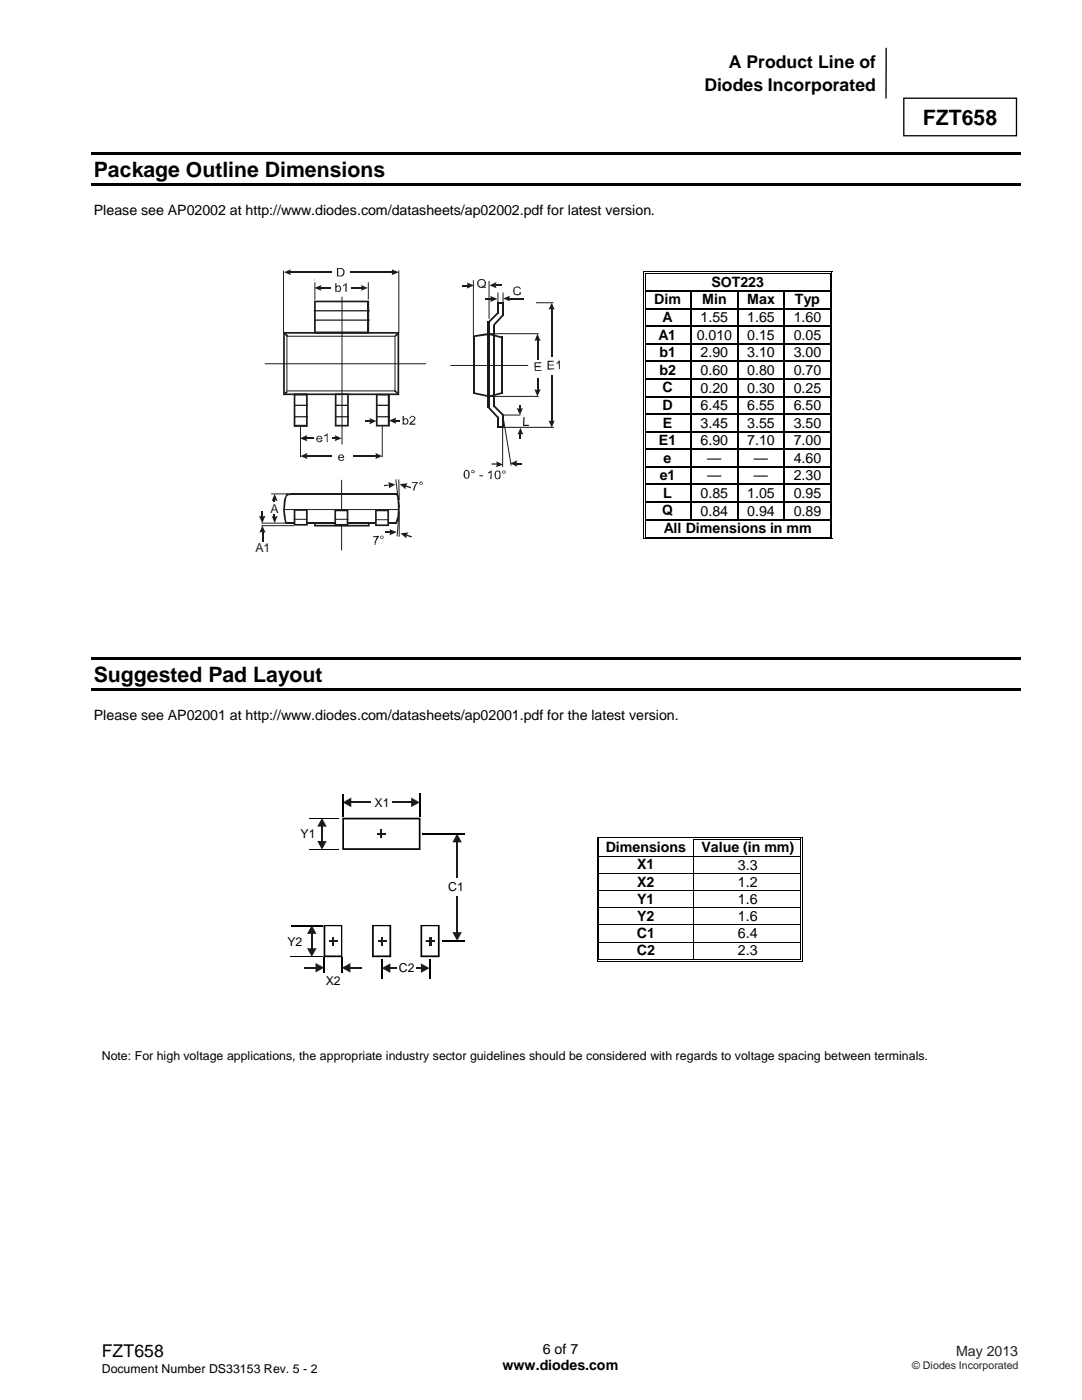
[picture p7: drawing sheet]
<svg xmlns="http://www.w3.org/2000/svg" width="216mm" height="279mm" viewBox="0 0 216 279" stroke-linecap="round" stroke-linejoin="round" font-family="sans-serif">
<path d="M180.3 19.6h22.5v7.5h-22.5z" fill-rule="evenodd" fill="#fff" stroke="#000" stroke-width=".26"/>
<path d="M176.8 9.6v10" fill="none" stroke="#000" stroke-width=".26"/>
<g fill="#000">
<path d="M18.2 30.4h185.5v.5h-185.5z" fill-rule="evenodd"/>
<path d="M18.2 36.6h185.5v.5h-185.5z" fill-rule="evenodd"/>
<path d="M128.3 54.2h.2v.5h-.2z" fill-rule="evenodd"/>
<path d="M128.3 54.2h.5v.2h-.5z" fill-rule="evenodd"/>
<path d="M128.3 58h.2v.2h-.2z" fill-rule="evenodd"/>
<path d="M128.7 54.5h.1v.2h-.1z" fill-rule="evenodd"/>
<path d="M128.7 54.5h.1v.2h-.1z" fill-rule="evenodd"/>
<path d="M128.7 58h.1v.2h-.1z" fill-rule="evenodd"/>
<path d="M137.8 58h.2v.2h-.2z" fill-rule="evenodd"/>
<path d="M147.1 58h.2v.2h-.2z" fill-rule="evenodd"/>
<path d="M156.4 58h.2v.2h-.2z" fill-rule="evenodd"/>
<path d="M165.6 54.2h.5v.2h-.5z" fill-rule="evenodd"/>
<path d="M165.6 54.5h.1v.2h-.1z" fill-rule="evenodd"/>
<path d="M165.6 54.5h.1v.2h-.1z" fill-rule="evenodd"/>
<path d="M165.6 58h.1v.2h-.1z" fill-rule="evenodd"/>
<path d="M165.9 54.2h.2v.5h-.2z" fill-rule="evenodd"/>
<path d="M165.9 58h.2v.2h-.2z" fill-rule="evenodd"/>
<path d="M128.3 61.5h.2v.2h-.2z" fill-rule="evenodd"/>
<path d="M128.3 65h.2v.2h-.2z" fill-rule="evenodd"/>
<path d="M128.3 68.5h.2v.2h-.2z" fill-rule="evenodd"/>
<path d="M128.3 72h.2v.3h-.2z" fill-rule="evenodd"/>
<path d="M128.3 75.5h.2v.3h-.2z" fill-rule="evenodd"/>
<path d="M128.3 79h.2v.3h-.2z" fill-rule="evenodd"/>
<path d="M128.7 61.5h.1v.2h-.1z" fill-rule="evenodd"/>
<path d="M128.7 65h.1v.2h-.1z" fill-rule="evenodd"/>
<path d="M128.7 68.5h.1v.2h-.1z" fill-rule="evenodd"/>
<path d="M128.7 72h.1v.3h-.1z" fill-rule="evenodd"/>
<path d="M128.7 75.5h.1v.3h-.1z" fill-rule="evenodd"/>
<path d="M128.7 79h.1v.3h-.1z" fill-rule="evenodd"/>
<path d="M137.8 61.5h.2v.2h-.2z" fill-rule="evenodd"/>
<path d="M137.8 65h.2v.2h-.2z" fill-rule="evenodd"/>
<path d="M137.8 68.5h.2v.2h-.2z" fill-rule="evenodd"/>
<path d="M137.8 72h.2v.3h-.2z" fill-rule="evenodd"/>
<path d="M137.8 75.5h.2v.3h-.2z" fill-rule="evenodd"/>
<path d="M137.8 79h.2v.3h-.2z" fill-rule="evenodd"/>
<path d="M147.1 61.5h.2v.2h-.2z" fill-rule="evenodd"/>
<path d="M147.1 65h.2v.2h-.2z" fill-rule="evenodd"/>
<path d="M147.1 68.5h.2v.2h-.2z" fill-rule="evenodd"/>
<path d="M147.1 72h.2v.3h-.2z" fill-rule="evenodd"/>
<path d="M147.1 75.5h.2v.3h-.2z" fill-rule="evenodd"/>
<path d="M147.1 79h.2v.3h-.2z" fill-rule="evenodd"/>
<path d="M156.4 61.5h.2v.2h-.2z" fill-rule="evenodd"/>
<path d="M156.4 65h.2v.2h-.2z" fill-rule="evenodd"/>
<path d="M156.4 68.5h.2v.2h-.2z" fill-rule="evenodd"/>
<path d="M156.4 72h.2v.3h-.2z" fill-rule="evenodd"/>
<path d="M156.4 75.5h.2v.3h-.2z" fill-rule="evenodd"/>
<path d="M156.4 79h.2v.3h-.2z" fill-rule="evenodd"/>
<path d="M165.6 61.5h.1v.2h-.1z" fill-rule="evenodd"/>
<path d="M165.6 65h.1v.2h-.1z" fill-rule="evenodd"/>
<path d="M165.6 68.5h.1v.2h-.1z" fill-rule="evenodd"/>
<path d="M165.6 72h.1v.3h-.1z" fill-rule="evenodd"/>
<path d="M165.6 75.5h.1v.3h-.1z" fill-rule="evenodd"/>
<path d="M165.6 79h.1v.3h-.1z" fill-rule="evenodd"/>
<path d="M165.9 61.5h.2v.2h-.2z" fill-rule="evenodd"/>
<path d="M165.9 65h.2v.2h-.2z" fill-rule="evenodd"/>
<path d="M165.9 68.5h.2v.2h-.2z" fill-rule="evenodd"/>
<path d="M165.9 72h.2v.3h-.2z" fill-rule="evenodd"/>
<path d="M165.9 75.5h.2v.3h-.2z" fill-rule="evenodd"/>
<path d="M165.9 79h.2v.3h-.2z" fill-rule="evenodd"/>
<path d="M128.3 82.5h.2v.3h-.2z" fill-rule="evenodd"/>
<path d="M128.3 86h.2v.3h-.2z" fill-rule="evenodd"/>
<path d="M128.3 89.5h.2v.3h-.2z" fill-rule="evenodd"/>
<path d="M128.3 93h.2v.3h-.2z" fill-rule="evenodd"/>
<path d="M128.3 96.6h.2v.2h-.2z" fill-rule="evenodd"/>
<path d="M128.7 82.5h.1v.3h-.1z" fill-rule="evenodd"/>
<path d="M128.7 86h.1v.3h-.1z" fill-rule="evenodd"/>
<path d="M128.7 89.5h.1v.3h-.1z" fill-rule="evenodd"/>
<path d="M128.7 93h.1v.3h-.1z" fill-rule="evenodd"/>
<path d="M128.7 96.6h.1v.2h-.1z" fill-rule="evenodd"/>
<path d="M137.8 82.5h.2v.3h-.2z" fill-rule="evenodd"/>
<path d="M137.8 86h.2v.3h-.2z" fill-rule="evenodd"/>
<path d="M137.8 89.5h.2v.3h-.2z" fill-rule="evenodd"/>
<path d="M137.8 93h.2v.3h-.2z" fill-rule="evenodd"/>
<path d="M137.8 96.6h.2v.2h-.2z" fill-rule="evenodd"/>
<path d="M147.1 82.5h.2v.3h-.2z" fill-rule="evenodd"/>
<path d="M147.1 86h.2v.3h-.2z" fill-rule="evenodd"/>
<path d="M147.1 89.5h.2v.3h-.2z" fill-rule="evenodd"/>
<path d="M147.1 93h.2v.3h-.2z" fill-rule="evenodd"/>
<path d="M147.1 96.6h.2v.2h-.2z" fill-rule="evenodd"/>
<path d="M156.4 82.5h.2v.3h-.2z" fill-rule="evenodd"/>
<path d="M156.4 86h.2v.3h-.2z" fill-rule="evenodd"/>
<path d="M156.4 89.5h.2v.3h-.2z" fill-rule="evenodd"/>
<path d="M156.4 93h.2v.3h-.2z" fill-rule="evenodd"/>
<path d="M156.4 96.6h.2v.2h-.2z" fill-rule="evenodd"/>
<path d="M165.6 82.5h.1v.3h-.1z" fill-rule="evenodd"/>
<path d="M165.6 86h.1v.3h-.1z" fill-rule="evenodd"/>
<path d="M165.6 89.5h.1v.3h-.1z" fill-rule="evenodd"/>
<path d="M165.6 93h.1v.3h-.1z" fill-rule="evenodd"/>
<path d="M165.6 96.6h.1v.2h-.1z" fill-rule="evenodd"/>
<path d="M165.9 82.5h.2v.3h-.2z" fill-rule="evenodd"/>
<path d="M165.9 86h.2v.3h-.2z" fill-rule="evenodd"/>
<path d="M165.9 89.5h.2v.3h-.2z" fill-rule="evenodd"/>
<path d="M165.9 93h.2v.3h-.2z" fill-rule="evenodd"/>
<path d="M165.9 96.6h.2v.2h-.2z" fill-rule="evenodd"/>
<path d="M128.3 100.1h.2v.2h-.2z" fill-rule="evenodd"/>
<path d="M128.3 103.6h.2v.2h-.2z" fill-rule="evenodd"/>
<path d="M128.3 107.1h.2v.5h-.2z" fill-rule="evenodd"/>
<path d="M128.3 107.4h.5v.2h-.5z" fill-rule="evenodd"/>
<path d="M128.7 100.1h.1v.2h-.1z" fill-rule="evenodd"/>
<path d="M128.7 103.6h.1v.2h-.1z" fill-rule="evenodd"/>
<path d="M128.7 107.1h.1v.2h-.1z" fill-rule="evenodd"/>
<path d="M128.7 107.1h.1v.2h-.1z" fill-rule="evenodd"/>
<path d="M137.8 100.1h.2v.2h-.2z" fill-rule="evenodd"/>
<path d="M137.8 103.6h.2v.2h-.2z" fill-rule="evenodd"/>
<path d="M147.1 100.1h.2v.2h-.2z" fill-rule="evenodd"/>
<path d="M147.1 103.6h.2v.2h-.2z" fill-rule="evenodd"/>
<path d="M156.4 100.1h.2v.2h-.2z" fill-rule="evenodd"/>
<path d="M156.4 103.6h.2v.2h-.2z" fill-rule="evenodd"/>
<path d="M165.6 100.1h.1v.2h-.1z" fill-rule="evenodd"/>
<path d="M165.6 103.6h.1v.2h-.1z" fill-rule="evenodd"/>
<path d="M165.6 107.4h.5v.2h-.5z" fill-rule="evenodd"/>
<path d="M165.6 107.1h.1v.2h-.1z" fill-rule="evenodd"/>
<path d="M165.6 107.1h.1v.2h-.1z" fill-rule="evenodd"/>
<path d="M165.9 100.1h.2v.2h-.2z" fill-rule="evenodd"/>
<path d="M165.9 103.6h.2v.2h-.2z" fill-rule="evenodd"/>
<path d="M165.9 107.1h.2v.5h-.2z" fill-rule="evenodd"/>
<path d="M18.2 131.2h185.5v.5h-185.5z" fill-rule="evenodd"/>
<path d="M18.2 137.3h185.5v.5h-185.5z" fill-rule="evenodd"/>
</g>
<g fill="none" stroke="#000" stroke-width=".2">
<path d="M128.4 54.7v3.3M128.4 58.2v3.3M128.7 54.7v3.3M128.7 58.2v3.3M128.8 54.3h36.8M128.8 54.6h36.8M165.7 54.7v3.3M165.7 58.2v3.3M166 54.7v3.3M166 58.2v3.3M128.4 61.7v3.3M128.4 65.2v3.3"/>
<path d="M128.4 68.7v3.3M128.4 72.3v3.2M128.4 75.8v3.2M128.4 79.3v3.2M128.7 61.7v3.3M128.7 65.2v3.3M128.7 68.7v3.3M128.7 72.3v3.2M128.7 75.8v3.2M128.7 79.3v3.2M165.7 61.7v3.3M165.7 65.2v3.3"/>
<path d="M165.7 68.7v3.3M165.7 72.3v3.2M165.7 75.8v3.2M165.7 79.3v3.2M166 61.7v3.3M166 65.2v3.3M166 68.7v3.3M166 72.3v3.2M166 75.8v3.2M166 79.3v3.2M128.4 82.8v3.2M128.4 86.3v3.2"/>
<path d="M128.4 89.8v3.2M128.4 93.3v3.3M128.4 96.8v3.3M128.7 82.8v3.2M128.7 86.3v3.2M128.7 89.8v3.2M128.7 93.3v3.3M128.7 96.8v3.3M165.7 82.8v3.2M165.7 86.3v3.2M165.7 89.8v3.2M165.7 93.3v3.3"/>
<path d="M165.7 96.8v3.3M166 82.8v3.2M166 86.3v3.2M166 89.8v3.2M166 93.3v3.3M166 96.8v3.3M128.4 100.3v3.3M128.4 103.8v3.3M128.7 100.3v3.3M128.7 103.8v3.3M128.8 107.5h36.8M128.8 107.2h36.8"/>
<path d="M165.7 100.3v3.3M165.7 103.8v3.3M166 100.3v3.3M166 103.8v3.3"/>
</g>
<g fill="none" stroke="#000" stroke-width=".25">
<path d="M128.8 58.1h9M137.9 58.2v3.3M138 58.1h9.1M147.2 58.2v3.3M147.3 58.1h9.1M156.5 58.2v3.3M156.6 58.1h9M128.8 61.6h9M128.8 65.1h9M128.8 68.6h9M128.8 72.1h9M128.8 75.6h9"/>
<path d="M128.8 79.2h9M137.9 61.7v3.3M137.9 65.2v3.3M137.9 68.7v3.3M137.9 72.3v3.2M137.9 75.8v3.2M137.9 79.3v3.2M138 61.6h9.1M138 65.1h9.1M138 68.6h9.1M138 72.1h9.1M138 75.6h9.1"/>
<path d="M138 79.2h9.1M147.2 61.7v3.3M147.2 65.2v3.3M147.2 68.7v3.3M147.2 72.3v3.2M147.2 75.8v3.2M147.2 79.3v3.2M147.3 61.6h9.1M147.3 65.1h9.1M147.3 68.6h9.1M147.3 72.1h9.1M147.3 75.6h9.1"/>
<path d="M147.3 79.2h9.1M156.5 61.7v3.3M156.5 65.2v3.3M156.5 68.7v3.3M156.5 72.3v3.2M156.5 75.8v3.2M156.5 79.3v3.2M156.6 61.6h9M156.6 65.1h9M156.6 68.6h9M156.6 72.1h9M156.6 75.6h9"/>
<path d="M156.6 79.2h9M128.8 82.6h9M128.8 86.1h9M128.8 89.7h9M128.8 93.2h9M128.8 96.7h9M137.9 82.8v3.2M137.9 86.3v3.2M137.9 89.8v3.2M137.9 93.3v3.3M137.9 96.8v3.3M138 82.6h9.1"/>
<path d="M138 86.1h9.1M138 89.7h9.1M138 93.2h9.1M138 96.7h9.1M147.2 82.8v3.2M147.2 86.3v3.2M147.2 89.8v3.2M147.2 93.3v3.3M147.2 96.8v3.3M147.3 82.6h9.1M147.3 86.1h9.1M147.3 89.7h9.1"/>
<path d="M147.3 93.2h9.1M147.3 96.7h9.1M156.5 82.8v3.2M156.5 86.3v3.2M156.5 89.8v3.2M156.5 93.3v3.3M156.5 96.8v3.3M156.6 82.6h9M156.6 86.1h9M156.6 89.7h9M156.6 93.2h9M156.6 96.7h9"/>
<path d="M128.8 100.2h9M128.8 103.7h9M137.9 100.3v3.3M138 100.2h9.1M138 103.7h9.1M147.2 100.3v3.3M147.3 100.2h9.1M147.3 103.7h9.1M156.5 100.3v3.3M156.6 100.2h9M156.6 103.7h9"/>
</g>
<g fill="#fff">
<path d="M119.6 167.6h.5v3.2h-.5z" fill-rule="evenodd"/>
<path d="M137.7 167.6h.6v3.2h-.6z" fill-rule="evenodd"/>
</g>
<path d="M120.1 167.6h17.6v3.2h-17.6z" fill="#fff"/>
<g fill="#000">
<path d="M119.1 167h.2v.6h-.2z" fill-rule="evenodd"/>
<path d="M119.1 167h.5v.2h-.5z" fill-rule="evenodd"/>
<path d="M119.4 167.4h.2v.2h-.2z" fill-rule="evenodd"/>
<path d="M119.4 167.4h.2v.2h-.2z" fill-rule="evenodd"/>
</g>
<path d="M119.6 167.1h18.7M119.6 167.5h18.7" fill="none" stroke="#000" stroke-width=".2"/>
<path d="M119.6 167.6h18.7z" fill-rule="evenodd" fill="#fff"/>
<g fill="#000">
<path d="M138.3 167.6h.2z" fill-rule="evenodd"/>
<path d="M138.3 167h.5v.2h-.5z" fill-rule="evenodd"/>
<path d="M138.3 167.4h.5v.2h-.5z" fill-rule="evenodd"/>
<path d="M159.7 167h.5v.2h-.5z" fill-rule="evenodd"/>
<path d="M159.7 167.4h.2v.2h-.2z" fill-rule="evenodd"/>
<path d="M159.7 167.4h.2v.2h-.2z" fill-rule="evenodd"/>
<path d="M160.1 167h.1v.6h-.1z" fill-rule="evenodd"/>
</g>
<path d="M119.2 167.6v3.2M119.5 167.6v3.2M138.4 167.6v3.2M138.8 167.1h20.9M138.8 167.5h20.9M159.8 167.6v3.2M160.1 167.6v3.2" fill="none" stroke="#000" stroke-width=".2"/>
<g fill="#fff">
<path d="M119.6 171h.5v3.2h-.5z" fill-rule="evenodd"/>
<path d="M137.7 171h.6v3.2h-.6z" fill-rule="evenodd"/>
<path d="M138.5 171h.6v3.2h-.6z" fill-rule="evenodd"/>
<path d="M159.3 171h.4v3.2h-.4z" fill-rule="evenodd"/>
</g>
<g fill="#fff">
<path d="M120.1 171h17.6v3.2h-17.6z"/>
<path d="M139.1 171h20.2v3.2h-20.2z"/>
</g>
<g fill="#000">
<path d="M119.1 170.8h.2v.2h-.2z" fill-rule="evenodd"/>
<path d="M119.4 170.8h.2v.2h-.2z" fill-rule="evenodd"/>
<path d="M138.3 170.8h.2v.2h-.2z" fill-rule="evenodd"/>
<path d="M159.7 170.8h.2v.2h-.2z" fill-rule="evenodd"/>
<path d="M160.1 170.8h.1v.2h-.1z" fill-rule="evenodd"/>
</g>
<path d="M119.2 171v3.2M119.5 171v3.2M119.6 170.9h18.7M138.4 171v3.2M138.5 170.9h21.2M159.8 171v3.2M160.1 171v3.2" fill="none" stroke="#000" stroke-width=".2"/>
<g fill="#fff">
<path d="M119.6 174.4h.5v3.3h-.5z" fill-rule="evenodd"/>
<path d="M137.7 174.4h.6v3.3h-.6z" fill-rule="evenodd"/>
<path d="M138.5 174.4h.6v3.3h-.6z" fill-rule="evenodd"/>
<path d="M159.3 174.4h.4v3.3h-.4z" fill-rule="evenodd"/>
</g>
<g fill="#fff">
<path d="M120.1 174.4h17.6v3.3h-17.6z"/>
<path d="M139.1 174.4h20.2v3.3h-20.2z"/>
</g>
<g fill="#000">
<path d="M119.1 174.2h.2v.2h-.2z" fill-rule="evenodd"/>
<path d="M119.4 174.2h.2v.2h-.2z" fill-rule="evenodd"/>
<path d="M138.3 174.2h.2v.2h-.2z" fill-rule="evenodd"/>
<path d="M159.7 174.2h.2v.2h-.2z" fill-rule="evenodd"/>
<path d="M160.1 174.2h.1v.2h-.1z" fill-rule="evenodd"/>
</g>
<path d="M119.2 174.4v3.3M119.5 174.4v3.3M119.6 174.3h18.7M138.4 174.4v3.3M138.5 174.3h21.2M159.8 174.4v3.3M160.1 174.4v3.3" fill="none" stroke="#000" stroke-width=".2"/>
<g fill="#fff">
<path d="M119.6 177.8h.5v3.3h-.5z" fill-rule="evenodd"/>
<path d="M137.7 177.8h.6v3.3h-.6z" fill-rule="evenodd"/>
<path d="M138.5 177.8h.6v3.3h-.6z" fill-rule="evenodd"/>
<path d="M159.3 177.8h.4v3.3h-.4z" fill-rule="evenodd"/>
</g>
<g fill="#fff">
<path d="M120.1 177.8h17.6v3.3h-17.6z"/>
<path d="M139.1 177.8h20.2v3.3h-20.2z"/>
</g>
<g fill="#000">
<path d="M119.1 177.7h.2v.1h-.2z" fill-rule="evenodd"/>
<path d="M119.4 177.7h.2v.1h-.2z" fill-rule="evenodd"/>
<path d="M138.3 177.7h.2v.1h-.2z" fill-rule="evenodd"/>
<path d="M159.7 177.7h.2v.1h-.2z" fill-rule="evenodd"/>
<path d="M160.1 177.7h.1v.1h-.1z" fill-rule="evenodd"/>
</g>
<path d="M119.2 177.8v3.3M119.5 177.8v3.3M119.6 177.8h18.7M138.4 177.8v3.3M138.5 177.8h21.2M159.8 177.8v3.3M160.1 177.8v3.3" fill="none" stroke="#000" stroke-width=".2"/>
<g fill="#fff">
<path d="M119.6 181.3h.5v3.2h-.5z" fill-rule="evenodd"/>
<path d="M137.7 181.3h.6v3.2h-.6z" fill-rule="evenodd"/>
<path d="M138.5 181.3h.6v3.2h-.6z" fill-rule="evenodd"/>
<path d="M159.3 181.3h.4v3.2h-.4z" fill-rule="evenodd"/>
</g>
<g fill="#fff">
<path d="M120.1 181.3h17.6v3.2h-17.6z"/>
<path d="M139.1 181.3h20.2v3.2h-20.2z"/>
</g>
<g fill="#000">
<path d="M119.1 181.1h.2v.2h-.2z" fill-rule="evenodd"/>
<path d="M119.4 181.1h.2v.2h-.2z" fill-rule="evenodd"/>
<path d="M138.3 181.1h.2v.2h-.2z" fill-rule="evenodd"/>
<path d="M159.7 181.1h.2v.2h-.2z" fill-rule="evenodd"/>
<path d="M160.1 181.1h.1v.2h-.1z" fill-rule="evenodd"/>
</g>
<path d="M119.2 181.3v3.2M119.5 181.3v3.2M119.6 181.2h18.7M138.4 181.3v3.2M138.5 181.2h21.2M159.8 181.3v3.2M160.1 181.3v3.2" fill="none" stroke="#000" stroke-width=".2"/>
<g fill="#fff">
<path d="M119.6 184.7h.5v3.2h-.5z" fill-rule="evenodd"/>
<path d="M137.7 184.7h.6v3.2h-.6z" fill-rule="evenodd"/>
<path d="M138.5 184.7h.6v3.2h-.6z" fill-rule="evenodd"/>
<path d="M159.3 184.7h.4v3.2h-.4z" fill-rule="evenodd"/>
</g>
<g fill="#fff">
<path d="M120.1 184.7h17.6v3.2h-17.6z"/>
<path d="M139.1 184.7h20.2v3.2h-20.2z"/>
</g>
<g fill="#000">
<path d="M119.1 184.5h.2v.2h-.2z" fill-rule="evenodd"/>
<path d="M119.4 184.5h.2v.2h-.2z" fill-rule="evenodd"/>
<path d="M138.3 184.5h.2v.2h-.2z" fill-rule="evenodd"/>
<path d="M159.7 184.5h.2v.2h-.2z" fill-rule="evenodd"/>
<path d="M160.1 184.5h.1v.2h-.1z" fill-rule="evenodd"/>
</g>
<path d="M119.2 184.7v3.2M119.5 184.7v3.2M119.6 184.6h18.7M138.4 184.7v3.2M138.5 184.6h21.2M159.8 184.7v3.2M160.1 184.7v3.2" fill="none" stroke="#000" stroke-width=".2"/>
<g fill="#fff">
<path d="M119.6 188.1h.5v3.2h-.5z" fill-rule="evenodd"/>
<path d="M137.7 188.1h.6v3.2h-.6z" fill-rule="evenodd"/>
<path d="M138.5 188.1h.6v3.2h-.6z" fill-rule="evenodd"/>
<path d="M159.3 188.1h.4v3.2h-.4z" fill-rule="evenodd"/>
</g>
<g fill="#fff">
<path d="M120.1 188.1h17.6v3.2h-17.6z"/>
<path d="M139.1 188.1h20.2v3.2h-20.2z"/>
</g>
<g fill="#000">
<path d="M119.1 187.9h.2v.2h-.2z" fill-rule="evenodd"/>
<path d="M119.1 191.4h.2v.5h-.2z" fill-rule="evenodd"/>
<path d="M119.1 191.7h.5v.2h-.5z" fill-rule="evenodd"/>
<path d="M119.4 187.9h.2v.2h-.2z" fill-rule="evenodd"/>
<path d="M119.4 191.4h.2v.2h-.2z" fill-rule="evenodd"/>
<path d="M119.4 191.4h.2v.2h-.2z" fill-rule="evenodd"/>
<path d="M138.3 187.9h.2v.2h-.2z" fill-rule="evenodd"/>
<path d="M138.3 191.4h.5v.2h-.5z" fill-rule="evenodd"/>
<path d="M138.3 191.7h.5v.2h-.5z" fill-rule="evenodd"/>
<path d="M159.7 187.9h.2v.2h-.2z" fill-rule="evenodd"/>
<path d="M159.7 191.7h.5v.2h-.5z" fill-rule="evenodd"/>
<path d="M159.7 191.4h.2v.2h-.2z" fill-rule="evenodd"/>
<path d="M159.7 191.4h.2v.2h-.2z" fill-rule="evenodd"/>
<path d="M160.1 187.9h.1v.2h-.1z" fill-rule="evenodd"/>
<path d="M160.1 191.4h.1v.5h-.1z" fill-rule="evenodd"/>
</g>
<path d="M119.2 188.1v3.3M119.5 188.1v3.3M119.6 188h18.7M119.6 191.8h18.7M119.6 191.5h18.7M138.4 188.1v3.3M138.5 188h21.2M138.8 191.8h20.9M138.8 191.5h20.9M159.8 188.1v3.3M160.1 188.1v3.3" fill="none" stroke="#000" stroke-width=".2"/>
<g fill="#fff">
<path d="M79.3 82.8h3.5v2.8h-3.5z"/>
<path d="M51.1 106h2.8v3.5h-2.8z"/>
<path d="M101.9 85.5h2.8v2.3h-2.8z"/>
<path d="M102 57.7h5.1v2.8h-5.1z"/>
<path d="M95.2 57.7h2.1v1.7h-2.1z"/>
<path d="M81.2 95.9h4v2.4h-4z"/>
<path d="M74.1 105.6h4v2.4h-4z"/>
<path d="M103.5 87.6h5.8v2.3h-5.8z"/>
</g>
<g fill="#1f1a17">
<path d="M81.8 83.3a.58 .58 0 0 1 .8-.2 .58 .58 0 0 1 .1 .8l-.7 .6h.9v.3h-1.2a1.46 1.46 0 0 1 .8-1 .36 .36 0 0 0-.1-.6 .36 .36 0 0 0-.5 .3h-.2z"/>
<path d="M104.4 83.3h.3l-.1 1.5h.9v.2h-1.1z"/>
<path d="M95.6 94.8h.7v.3l-.7-.1z"/>
<path d="M97.4 94.3l.7-.5v1.8h-.3l.1-1.3-.5 .2z"/>
<path d="M82.2 96.2h1.2l-.5 .9-.2 .8h-.2v-.3l.6-1.2h-.9z"/>
<path d="M74.4 107l1.2-.1-.5 1.1-.2 .7h-.2l.1-.5 .5-1h-.9z"/>
<path d="M102.6 57.4l.2-.1a.73 .73 0 0 1 1.1 .3l-.1 .1a.61 .61 0 0 0-.9-.3 .61 .61 0 0 0-.2 .8 .56 .56 0 0 0 .5 .5 .56 .56 0 0 0 .6-.4l.2 .1a.88 .88 0 0 1-1.2 .4 .88 .88 0 0 1-.3-1.3z"/>
<path d="M80.3 83h.3v.6a.61 .61 0 0 1 .9 .6 .61 .61 0 0 1-1 .4v.2h-.2zM80.8 83.7a.46 .46 0 0 0-.2 .5 .46 .46 0 0 0 .4 .3 .44 .44 0 0 0 .3-.5 .44 .44 0 0 0-.5-.3z"/>
<path d="M92.8 93.9a.63 .63 0 0 1 .7 .1 .63 .63 0 0 1 .2 .7 .63 .63 0 0 1-.4 .8 .63 .63 0 0 1-.8-.4v-.7zM92.9 94l-.1 .3v.7l.1 .4h.4l.1-.4v-.7l-.1-.3z"/>
<path d="M94 94.1a.35 .35 0 0 1 .7 0 .35 .35 0 0 1-.7 0zM94.1 94.1a.25 .25 0 0 0 .5 0 .25 .25 0 0 0-.5 0z"/>
<path d="M98.9 94a.62 .62 0 0 1 .8 0 .62 .62 0 0 1 .2 .8 .61 .61 0 0 1-.2 .8 .61 .61 0 0 1-.8-.2l-.2-.9zM99 94.2l-.1 .9 .4 .4a.82 .82 0 0 0 0-1.4z"/>
<path d="M100.2 94.2a.35 .35 0 0 1 .7 0 .35 .35 0 0 1-.7 0zM100.3 94.2a.2 .2 0 0 0 .4 0 .2 .2 0 0 0-.4 0z"/>
<path d="M83.7 96.4a.33 .33 0 0 1 .6 0 .33 .33 0 0 1-.6 0zM83.8 96.4a.22 .22 0 0 0 .4 0 .22 .22 0 0 0-.4 0z"/>
<path d="M75.8 107.2a.35 .35 0 0 1 .7 0 .35 .35 0 0 1-.7 0zM76 107.2a.25 .25 0 0 0 .5 0 .25 .25 0 0 0-.5 0z"/>
<path d="M95.6 55.8a.89 .89 0 0 1 1.2 .2 .89 .89 0 0 1-.1 1.2l.3 .2-.1 .1-.4-.1a.91 .91 0 0 1-1.2-.4 .91 .91 0 0 1 .3-1.2zM95.6 56a.7 .7 0 0 0-.1 .9 .7 .7 0 0 0 .8 .3l-.2-.1v-.1l.4 .1a.69 .69 0 0 0 .2-.9 .69 .69 0 0 0-.9-.3z"/>
</g>
<path d="M56.7 66.4h22.8v12.3h-22.8z" fill="#fff"/>
<path d="M56.5 66.3h.2v.1v-.1h22.8v.1v-.1h.2v12.4h-.2h.2v.2h-23.2zM56.8 66.6v11.9h22.5v-11.9z" fill="#1f1a17"/>
<path d="M58.8 78.8h2.4v6.1h-2.4z" fill="#fff"/>
<path d="M58.6 78.5h2.6v.3h.2v6.1h-.2h.2v.3h-2.8zM58.9 78.9v5.9h2.2v-5.9zM61.2 78.5h.2v.3h-.2z" fill="#1f1a17"/>
<path d="M62.8 104.4h10.8v.5h-10.8z" fill="#fff"/>
<path d="M62.7 104.2h10.9v.2h.1v.5h-.1h.1v.2h-11zM63 104.6v.1h10.4v-.1zM73.6 104.2h.1v.2h-.1z" fill="#1f1a17"/>
<path d="M67 78.7h2.4v6.2h-2.4z" fill="#fff"/>
<path d="M66.8 78.5h2.6v.2h.2v6.2h-.2h.2v.2h-2.8zM67.1 78.9v5.9h2.2v-5.9zM69.4 78.5h.2v.2h-.2z" fill="#1f1a17"/>
<path d="M75.2 78.8h2.3v6.1h-2.3z" fill="#fff"/>
<path d="M75 78.6h2.5v.2h.3v6.1h-.3h.3v.2h-2.8zM75.3 78.9v5.9h2.1v-5.9zM77.5 78.6h.3v.2h-.3z" fill="#1f1a17"/>
<path d="M57.3 67.1h21.5v10.9h-21.5z" fill="#fff"/>
<path d="M57.3 67.1h21.5v10.9h-21.5z" fill="none" stroke="#1f1a17" stroke-width=".2"/>
<g fill="#1f1a17">
<path d="M57.2 78l.2 .3-.6 .6-.2-.3z"/>
<path d="M56.7 66.7l.2-.3 .6 .5-.2 .3z"/>
<path d="M78.7 66.9l.6-.5 .3 .3-.6 .5z"/>
<path d="M78.6 78.1l.3-.3 .6 .6-.2 .3z"/>
</g>
<path d="M58.9 83.2h2.4M58.9 80.9h2.4M67 80.9h2.4M67.1 83.2h2.4M75.2 83.2h2.4M75.3 80.9h2.3" fill="none" stroke="#1f1a17" stroke-width=".25"/>
<g fill="none" stroke="#1f1a17" stroke-width=".2">
<path d="M56.6 54.1v12.2M62.8 56.4v3.3M73.5 56.4v3.3M79.6 54.1v12.2M94.5 56v11.4M99.4 58.5v2.1M100.4 58.5v2M52.9 72.6h32M90 72.9h15.3M97.6 66.6h9.8M97.7 79.1h9.7M107.1 60.4h3.3"/>
<path d="M60 85v6.1M68.2 95.9v13.8M76.3 85v6.1M79 95.8l.5 4M79.6 95.8l.1 3.9M99.4 83.3v1.9M100.3 82.8h3.5M100.3 82.7v10.4M100.4 85.3h10M100.4 83.2l1.6 9.6M56.8 101.7h22.8M66.9 103.6h2.5"/>
<path d="M79.6 103l-.4 3.9M79.7 102.2v4.8"/>
</g>
<path d="M94.5 67.2v11.4M99.4 60.4v2.2M100.1 67.2v11.4M100.4 60.4v2.6" fill="none" stroke="#1f1a17" stroke-width=".34"/>
<path d="M97.5 64.2v17.2" fill="none" stroke="#1f1a17" stroke-width=".42"/>
<path d="M99.4 60.3h1v.4h-1z" fill="#1f1a17"/>
<path d="M99.4 83.3v2.2M100.4 82.8v2.6" fill="none" stroke="#1f1a17" stroke-width=".34"/>
<g fill="#1f1a17">
<path d="M97.6 81.1l2 2.2-.2 .3-2.1-2.2z"/>
<path d="M99.4 62.2l.2 .3-2 2-.3-.3z"/>
<path d="M100.3 62.7l.2 .3-1.8 2-.3-.3z"/>
<path d="M98.4 81.1l.3-.2 1.8 1.9-.2 .2z"/>
<path d="M99.4 85.1h.9v.4h-.9z"/>
</g>
<path d="M98.6 64.8v16.3" fill="none" stroke="#1f1a17" stroke-width=".34"/>
<g fill="#1f1a17">
<path d="M97.7 66.5l2.5 .7-.1 .3-2.5-.7z"/>
<path d="M94.5 66.9l3.2-.5v.4l-3.1 .5z"/>
<path d="M94.5 78.3l3.2 .6-.1 .4-3.1-.7z"/>
<path d="M97.6 78.9l2.5-.6 .1 .3-2.5 .7z"/>
</g>
<path d="M97.6 56.2v7.3M54.2 98.6h3.3M52.3 104.9h6.2M52.3 104.4h4.7" fill="none" stroke="#1f1a17" stroke-width=".2"/>
<path d="M57.9 98.7h21.3" fill="none" stroke="#1f1a17" stroke-width=".34"/>
<g fill="#1f1a17">
<path d="M56.5 101.8h.3l.3 2.1 .2 .2-.1 .5-.4-.5z"/>
<path d="M57.1 98.7l.2-.2h.7v.3h-.4l-.4 .4-.4 2.7-.3-.1a6.3 6.3 0 0 1 .6-3.1z"/>
<path d="M79.2 98.5l.1 .1a4.4 4.4 0 0 1 .5 2.7h-.4l-.2-2.1-.1-.3zM79.1 98.5v.4z"/>
<path d="M79.4 101.2h.3l-.1 2a1.36 1.36 0 0 1-.8 1.4h-.2v-.4l.3-.1a4.6 4.6 0 0 0 .5-2.9zM78.2 104.2h.4v.4h-.3z"/>
</g>
<path d="M57.2 104.3h22" fill="none" stroke="#1f1a17" stroke-width=".34"/>
<path d="M66.9 101.8h2.4v3h-2.4z" fill="#fff"/>
<g fill="#1f1a17">
<path d="M56.7 54.3l1.4-.6-.2 .2v.8l.2 .2z"/>
<path d="M66.7 101.6h2.6v.2h.2v3h-.2h.2v.2h-2.8zM67.1 102v2.6h2.1v-2.6zM69.3 101.6h.2v.2h-.2z"/>
</g>
<path d="M57.8 54.3h20.5" fill="none" stroke="#1f1a17" stroke-width=".25"/>
<g fill="#1f1a17">
<path d="M78.1 53.7l1.5 .6-1.5 .6a1.12 1.12 0 0 0 0-1.2z"/>
<path d="M60 91l1.4-.6-.2 .3v.6l.2 .3z"/>
</g>
<path d="M61.1 91h14" fill="none" stroke="#1f1a17" stroke-width=".25"/>
<g fill="#1f1a17">
<path d="M74.8 90.4l1.5 .6-1.5 .6 .2-.2v-.8z"/>
<path d="M109.4 83.8l.3 .2h.7l.3-.2-.6 1.6z"/>
</g>
<path d="M110.1 61.6v22.5" fill="none" stroke="#1f1a17" stroke-width=".25"/>
<g fill="#1f1a17">
<path d="M110.1 60.4l.6 1.5-.3-.2h-.7l-.3 .2z"/>
<path d="M106.6 77.7a1.27 1.27 0 0 0 1.3 0l-.7 1.4z"/>
</g>
<path d="M107.3 67.9v9.9" fill="none" stroke="#1f1a17" stroke-width=".25"/>
<g fill="#1f1a17">
<path d="M107.2 66.6l.7 1.5-.3-.2h-.7l-.3 .2z"/>
<path d="M59.9 87.5l1.4-.7a1.27 1.27 0 0 0 0 1.3z"/>
</g>
<path d="M61.1 87.4h5.9" fill="none" stroke="#1f1a17" stroke-width=".25"/>
<g fill="#1f1a17">
<path d="M66.7 86.8l1.5 .7-1.5 .6 .2-.3v-.7z"/>
<path d="M54.2 103l.4 .1 .8-.1-.6 1.4z"/>
</g>
<path d="M54.8 99.8v3.3" fill="none" stroke="#1f1a17" stroke-width=".25"/>
<path d="M54.8 98.6l.6 1.4-.4-.2-.8 .2z" fill="#1f1a17"/>
<path d="M52.4 106.1v2.1" fill="none" stroke="#1f1a17" stroke-width=".25"/>
<g fill="#1f1a17">
<path d="M52.3 104.9l.7 1.4-.3-.1h-.6l-.3 .1z"/>
<path d="M52.2 102.1h.2v1h-.2z"/>
<path d="M51.7 103h1.2l-.6 1.4z"/>
<path d="M72.9 83.9h.9v.3h-.9z"/>
<path d="M73.7 83.4l1.4 .6-1.4 .7 .1-.3v-.6z"/>
<path d="M103.7 86.6h.2v1h-.2z"/>
<path d="M103.8 85.4l.6 1.4-.2-.2h-.8l-.1 .2z"/>
<path d="M92.3 56.9h1.1v.2h-1.1z"/>
<path d="M93.1 56.4l1.4 .6-1.4 .6 .2-.3v-.6z"/>
<path d="M96.8 59.5h1.2v.2h-1.2z"/>
<path d="M97.8 59.1l1.5 .6-1.5 .5 .2-.5z"/>
<path d="M76.8 106.1h1.1v.2h-1.1z"/>
<path d="M77.7 105.6l1.5 .6-1.5 .7 .2-.6z"/>
<path d="M76.6 96.8l1-.1 .1 .2-1.1 .1z"/>
<path d="M77.5 96.2l1.4 .5-1.4 .8 .1-1z"/>
<path d="M98.1 92.5h1.1l-.1 .2h-1z"/>
<path d="M99 92.1l1.4 .6-1.5 .5 .2-.3z"/>
<path d="M81.2 106.7l1 .3-.1 .3-1-.4z"/>
<path d="M79.9 106.4l1.6-.1-.4 .6v.5z"/>
<path d="M81 96.9l1 .3v.3l-1.1-.4z"/>
<path d="M79.7 96.6l1.7-.1-.4 .4-.1 .7z"/>
<path d="M103.1 92.4h1.1v.2h-1.1z"/>
<path d="M101.8 92.5l1.5-.6a1.27 1.27 0 0 0 0 1.3z"/>
<path d="M78.9 83.8h.9v.3h-.9z"/>
<path d="M77.6 83.9l1.5-.6a1.27 1.27 0 0 0 0 1.3z"/>
<path d="M103.6 80.9h.2v.7h-.2z"/>
<path d="M103.1 81.4l.3 .2h.6l.4-.2-.6 1.4z"/>
<path d="M98.9 56.8h1.2v.2h-1.2z"/>
<path d="M97.7 57l1.4-.7-.2 .3v.6l.2 .3z"/>
</g>
<path d="M101.6 59.6h3" fill="none" stroke="#1f1a17" stroke-width=".25"/>
<g fill="#1f1a17">
<path d="M100.4 59.6l1.4-.6-.2 .2v.7l.2 .3z"/>
<path d="M62.7 57.5l1.5-.6-.2 .2v.7l.2 .3z"/>
</g>
<path d="M64 57.4h8.2" fill="none" stroke="#1f1a17" stroke-width=".25"/>
<path d="M72 56.9l1.4 .6-1.4 .6 .1-.3v-.7z" fill="#1f1a17"/>
<path d="M66.4 53.1h3.5v1.9h-3.5z" fill="#fff"/>
<path d="M67.2 53.5h.6a.85 .85 0 0 1 1 .8 .85 .85 0 0 1-.9 .9h-.7zM67.5 53.7v1.3a.74 .74 0 0 0 1-.7 .74 .74 0 0 0-1-.6z" fill="#1f1a17"/>
<path d="M66.1 56.4h4v1.8h-4z" fill="#fff"/>
<g fill="#1f1a17">
<path d="M68.4 56.9l.8-.4v1.7h-.3v-1.3l-.3 .2h-.2z"/>
<path d="M66.9 56.5h.2v.6a.63 .63 0 0 1 1 .4 .63 .63 0 0 1-.8 .7h-.4zM67.3 57.2a.46 .46 0 0 0-.2 .5 .46 .46 0 0 0 .5 .3l.2-.2v-.4l-.3-.3z"/>
</g>
<path d="M66.3 90.1h4.1v2.4h-4.1z" fill="#fff"/>
<path d="M67.8 90.7a.61 .61 0 0 1 .7 .1 .61 .61 0 0 1 .2 .6h-1a.39 .39 0 0 0 .3 .4 .39 .39 0 0 0 .4-.3l.3 .1a.65 .65 0 0 1-1 .3 .65 .65 0 0 1 0-1zM67.9 90.9l-.2 .3 .7-.1a.34 .34 0 0 0-.5-.2z" fill="#1f1a17"/>
<path d="M62.7 86.1h3.4v2.8h-3.4z" fill="#fff"/>
<g fill="#1f1a17">
<path d="M64.7 86.9l.7-.4v1.7h-.2v-1.3l-.5 .2z"/>
<path d="M63.3 87.1a.64 .64 0 0 1 .7-.1 .64 .64 0 0 1 .4 .7h-1.1a.39 .39 0 0 0 .3 .4 .39 .39 0 0 0 .5-.3h.3a.66 .66 0 0 1-1 .4 .66 .66 0 0 1-.1-1.1zM63.4 87.2l-.1 .3h.8v-.2l-.3-.2z"/>
</g>
<g fill="#fff">
<path d="M53.9 100.3h1.8v2.2h-1.8z"/>
<path d="M108.7 71.2h2.8v3.6h-2.8z"/>
</g>
<g fill="#1f1a17">
<path d="M109.3 72h1.2v.2l-1 .1v.5h1v.1h-1v.6h1.1v.2l-1.3 .1z"/>
<path d="M111 72.4l.7-.5v1.8h-.2v-1.4l-.4 .3z"/>
</g>
<path d="M106.2 71.9h2.8v3.5h-2.8z" fill="#fff"/>
<path d="M106.6 72.3h1.4v.2h-1.1v.5h1v.3h-1v.6h1.2v.1h-1.4z" fill="#1f1a17"/>
<path d="M67 103.6h2.3" fill="none" stroke="#1f1a17" stroke-width=".2"/>
<path d="M75 101.9h2.5v2.9h-2.5z" fill="#fff"/>
<path d="M74.8 101.7h2.7v.2h.1v2.9h-.1h.1v.2h-2.8zM75.2 102v2.7h2.1v-2.7zM77.5 101.7h.1v.2h-.1z" fill="#1f1a17"/>
<path d="M75 103.7h2.5" fill="none" stroke="#1f1a17" stroke-width=".2"/>
<path d="M58.8 101.8h2.4v2.9h-2.4z" fill="#fff"/>
<path d="M58.6 101.6h2.6v.2h.2v2.9h-.2h.2v.2h-2.8zM58.9 101.9v2.7h2.2v-2.7zM61.2 101.6h.2v.2h-.2z" fill="#1f1a17"/>
<path d="M58.7 103.6h2.5" fill="none" stroke="#1f1a17" stroke-width=".2"/>
<path d="M62.8 60.2h10.7v6.2h-10.7z" fill="#fff"/>
<path d="M62.7 60h10.8v.2h.2v6.2h-.2h.2v.2h-11zM63 60.3v5.9h10.2v-5.9zM73.5 60h.2v.2h-.2z" fill="#1f1a17"/>
<path d="M62.9 55.8h10.6M62.7 62h11M62.8 63.9h10.9" fill="none" stroke="#1f1a17" stroke-width=".25"/>
<path d="M68.2 59.3v29.3" fill="none" stroke="#1f1a17" stroke-width=".2"/>
<path d="M62.8 55.4h10.9v.7h-10.9z" fill="#fff"/>
<path d="M91.2 166.4l.9 1.7h-1.8l.9-1.7 .9 1.7z" fill="#1f1a17"/>
<path d="M91.2 168v18.2" fill="none" stroke="#1f1a17" stroke-width=".34"/>
<g fill="#1f1a17">
<path d="M62.2 184.7l.9 1.7h-1.8l.9-1.7 .9 1.7z"/>
<path d="M92.1 186l-.9 1.7zM90.3 186h1.8l-.9 1.7z"/>
</g>
<path d="M62.2 186.2v3.2" fill="none" stroke="#1f1a17" stroke-width=".34"/>
<path d="M63.1 189.2l-.9 1.7zM61.3 189.2h1.8l-.9 1.7z" fill="#1f1a17"/>
<path d="M60.7 193.1h2.3" fill="none" stroke="#1f1a17" stroke-width=".34"/>
<path d="M63 192.2l1.7 .9-1.7 1zM63 192.2l1.7 .9z" fill="#1f1a17"/>
<path d="M69.7 193.1h2.5" fill="none" stroke="#1f1a17" stroke-width=".34"/>
<g fill="#1f1a17">
<path d="M68.2 193.1l1.7 1zM68.2 193.1l1.7-.9v1.9z"/>
<path d="M68.4 160.2l1.7-1v1.9zM68.4 160.2l1.7-1z"/>
</g>
<path d="M69.9 160.2h12.3" fill="none" stroke="#1f1a17" stroke-width=".34"/>
<g fill="#1f1a17">
<path d="M82 159.2l1.7 1-1.7 .9zM82 159.2l1.7 1z"/>
<path d="M76.2 193.2l1.7-.9v1.9zM76.2 193.2l1.7-.9z"/>
</g>
<path d="M77.7 193.2h6.5" fill="none" stroke="#1f1a17" stroke-width=".34"/>
<path d="M84 192.3l1.7 .9-1.7 1zM84 192.3l1.7 .9z" fill="#1f1a17"/>
<path d="M68.5 163.4h15.2v6.1h-15.2z" fill="#fff"/>
<path d="M68.3 163.2h15.6v6.4h-.2v-.1v.1h-15.4v-.1h.2h-.2v-6.1h.2h-.2zM68.6 163.5v5.8h15v-5.8z" fill="#000"/>
<path d="M74.4 184.8h3.5v6.1h-3.5z" fill="#fff"/>
<path d="M74.2 184.6h3.9v6.4h-.2v-.1v.1h-3.7v-.1h.2h-.2v-6.1h.2h-.2zM74.6 184.9v5.8h3.1v-5.8z" fill="#000"/>
<path d="M75.8 166.4h.6M76.1 165.9v.1M76.1 166.3h.1M76.1 166.7v.5M76.1 187.6v.6" fill="none" stroke="#000" stroke-width=".2"/>
<path d="M84.1 184.8h3.5v6.1h-3.5z" fill="#fff"/>
<path d="M83.9 184.6h3.8v6.4h-.1v-.1v.1h-3.7v-.1h.2h-.2v-6.1h.2h-.2zM84.2 184.9v5.8h3.2v-5.8z" fill="#000"/>
<path d="M64.7 184.8h3.5v6.1h-3.5z" fill="#fff"/>
<path d="M64.6 184.6h3.7v6.4l-.1-.1v.1h-3.6v-.1h.1h-.1v-6.1h.1h-.1zM64.9 184.9v5.8h3.1v-5.8z" fill="#000"/>
<path d="M61.8 163.4h5.9M61.8 169.5h5.9M57.9 190.9h6.4M66.3 187.8h.1M66.7 187.8h.1M75.6 187.8h.1M76 187.8h.6M85 187.8h.6M85.8 188.1v.5M85.8 187.6v.1M85.9 187.8h.1M86.4 187.8h.1" fill="none" stroke="#000" stroke-width=".2"/>
<path d="M68.5 158.4v4.5M84.3 166.4h8.5M58 184.7h6.3M64.6 191.1v3.1M68.3 191v3.2M76.1 191.4v3.9M85.7 191.4v3.9M88.1 187.8h4.6" fill="none" stroke="#000" stroke-width=".25"/>
<path d="M83.7 158.4v4.6" fill="none" stroke="#000" stroke-width=".34"/>
<g fill="#fff">
<path d="M92.6 176.5h1.8v2h-1.8z"/>
<path d="M88.4 175.2h5.9v3.5h-5.9z"/>
<path d="M74.2 158.6h4v3.1h-4z"/>
<path d="M79.3 191.4h3.8v3.4h-3.8z"/>
</g>
<g fill="#1f1a17">
<path d="M75.3 166.2h1.7v.4h-1.7z"/>
<path d="M65.7 187.6h1.7v.4h-1.7z"/>
<path d="M84.9 187.6h1.8v.4h-1.8z"/>
<path d="M75.3 187.6h1.8v.4h-1.8z"/>
<path d="M75.9 165.6h.4v1.7h-.4z"/>
<path d="M66.4 187h.3v1.7h-.3z"/>
<path d="M85.6 187h.4v1.7h-.4z"/>
<path d="M76 187h.4v1.7h-.4z"/>
<path d="M64.2 163.3l1 1.7h-1.9l.9-1.7 1 1.7z"/>
</g>
<path d="M64.2 164.9v3.1" fill="none" stroke="#1f1a17" stroke-width=".34"/>
<path d="M65.2 167.8l-1 1.7zM63.3 167.8h1.9l-1 1.7z" fill="#1f1a17"/>
<g font-size="4.2">
<text x="184.1" y="24.9">FZT658</text>
<text x="18.7" y="35.3">Package Outline Dimensions</text>
<text x="18.7" y="136">Suggested Pad Layout</text>
</g>
<g font-size="3.5">
<text x="145.5" y="13.6">A Product Line of</text>
<text x="140.5" y="18.1">Diodes Incorporated</text>
<text x="20.3" y="270.9">FZT658</text>
</g>
<g font-size="2.8">
<text x="18.7" y="42.9">Please see AP02002 at http://www.diodes.com/datasheets/ap02002.pdf for latest version.</text>
<text x="141.9" y="57.2">SOT223</text>
<text x="130.6" y="60.7">Dim</text>
<text x="132.2" y="64.3">A</text>
<text x="139.8" y="64.3">1.55</text>
<text x="140.1" y="60.7">Min</text>
<text x="149.1" y="64.3">1.65</text>
<text x="149.1" y="60.7">Max</text>
<text x="158.4" y="64.3">1.60</text>
<text x="158.6" y="60.7">Typ</text>
<text x="131.4" y="67.8">A1</text>
<text x="131.6" y="71.3">b1</text>
<text x="139" y="67.8">0.010</text>
<text x="139.8" y="71.3">2.90</text>
<text x="149.1" y="71.3">3.10</text>
<text x="149.1" y="67.8">0.15</text>
<text x="158.4" y="71.3">3.00</text>
<text x="158.4" y="67.8">0.05</text>
<text x="131.6" y="74.8">b2</text>
<text x="139.8" y="74.8">0.60</text>
<text x="149.1" y="74.8">0.80</text>
<text x="158.4" y="74.8">0.70</text>
<text x="132.2" y="78.3">C</text>
<text x="132.2" y="81.8">D</text>
<text x="139.8" y="78.4">0.20</text>
<text x="139.8" y="81.9">6.45</text>
<text x="149.1" y="78.4">0.30</text>
<text x="149.1" y="81.9">6.55</text>
<text x="158.4" y="81.9">6.50</text>
<text x="158.4" y="78.4">0.25</text>
<text x="131.5" y="88.9">E1</text>
<text x="132.3" y="85.3">E</text>
<text x="139.8" y="85.4">3.45</text>
<text x="139.8" y="88.9">6.90</text>
<text x="149.1" y="85.4">3.55</text>
<text x="149.1" y="88.9">7.10</text>
<text x="158.4" y="85.4">3.50</text>
<text x="158.4" y="88.9">7.00</text>
<text x="131.7" y="95.8">e1</text>
<text x="132.4" y="92.4">e</text>
<text x="141.1" y="92.4">—</text>
<text x="141.1" y="95.9">—</text>
<text x="150.4" y="92.4">—</text>
<text x="150.4" y="95.9">—</text>
<text x="158.4" y="92.4">4.60</text>
<text x="158.4" y="95.9">2.30</text>
<text x="132.3" y="99.4">L</text>
<text x="139.8" y="99.4">0.85</text>
<text x="149.1" y="99.4">1.05</text>
<text x="158.4" y="99.4">0.95</text>
<text x="132.1" y="102.9">Q</text>
<text x="132.5" y="106.4">All Dimensions in mm</text>
<text x="139.8" y="102.9">0.84</text>
<text x="149.1" y="102.9">0.94</text>
<text x="158.4" y="102.9">0.89</text>
<text x="18.7" y="143.6">Please see AP02001 at http://www.diodes.com/datasheets/ap02001.pdf for the latest version.</text>
<text x="120.9" y="170.1">Dimensions</text>
<text x="127.1" y="173.5">X1</text>
<text x="140" y="170.1">Value (in mm)</text>
<text x="147.2" y="173.6">3.3</text>
<text x="127.1" y="177">X2</text>
<text x="147.2" y="177">1.2</text>
<text x="127.1" y="180.4">Y1</text>
<text x="127.1" y="183.8">Y2</text>
<text x="147.2" y="180.4">1.6</text>
<text x="147.2" y="183.9">1.6</text>
<text x="127.1" y="187.2">C1</text>
<text x="127.1" y="190.6">C2</text>
<text x="147.2" y="187.3">6.4</text>
<text x="147.2" y="190.7">2.3</text>
<text x="100.3" y="273.4">www.diodes.com</text>
<text x="108.3" y="270.2">6 of 7</text>
</g>
<text font-size="2.8" fill="#231f20" x="190.8" y="270.6">May 2013</text>
<g font-size="2.5" fill="#1f1a17">
<text x="54" y="102.4">A</text>
<text x="51" y="110.2">A1</text>
</g>
<g font-size="2.5">
<text x="74.7" y="161">X1</text>
<text x="60" y="167.3">Y1</text>
<text x="89.4" y="177.7">C1</text>
<text x="57.4" y="188.7">Y2</text>
<text x="65" y="196.6">X2</text>
<text x="79.6" y="193.9">C2</text>
<text x="20.3" y="211.5">Note: For high voltage applications, the appropriate industry sector guidelines should be considered with regards to voltage spacing between terminals.</text>
<text x="20.3" y="274">Document Number DS33153 Rev. 5 - 2</text>
</g>
<text font-size="2.1" fill="#231f20" x="182" y="273.2">© Diodes Incorporated</text>
</svg>
